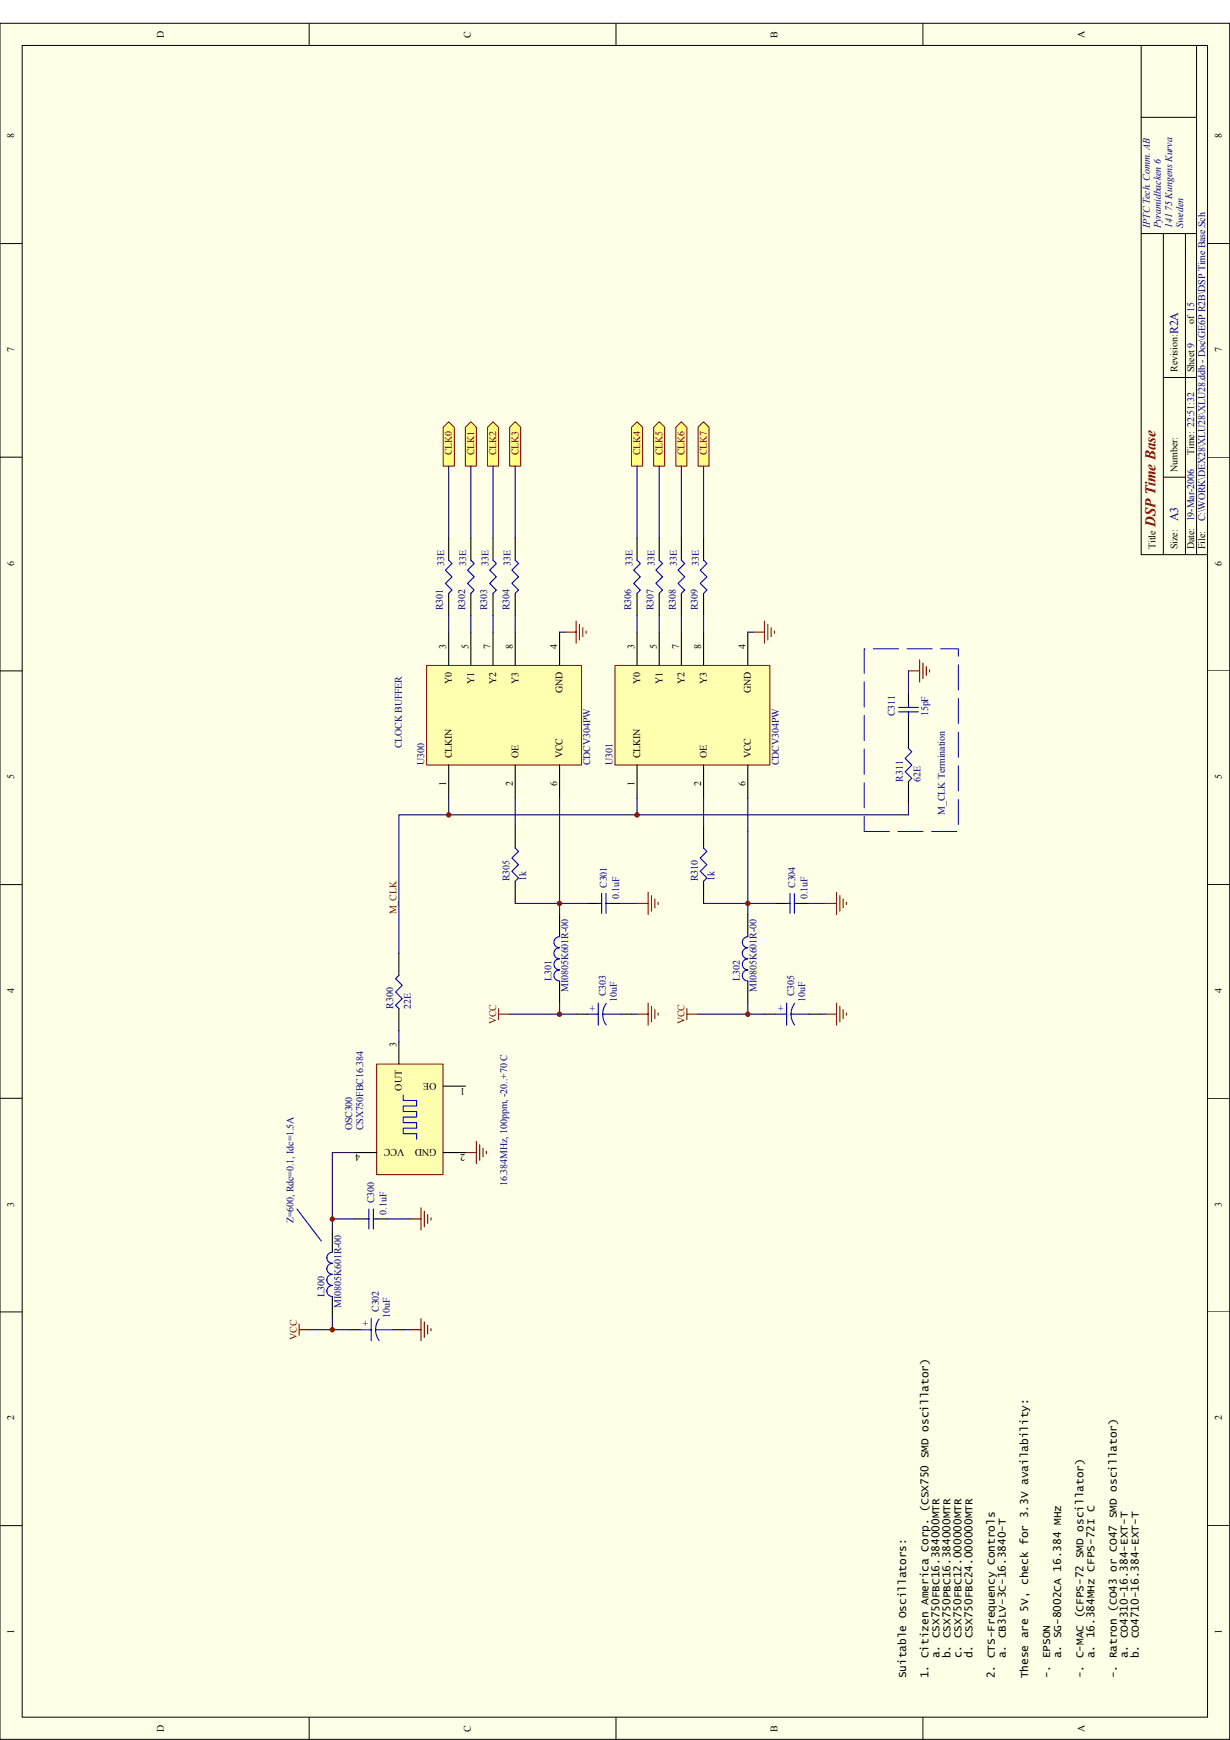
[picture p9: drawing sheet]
<svg xmlns="http://www.w3.org/2000/svg" width="297mm" height="420mm" viewBox="0 0 297 420" stroke-linecap="round" stroke-linejoin="round" font-family="sans-serif">
<path d="M0 5.6h297v414.4h-297z" fill="#ffffe8"/>
<g fill="none" stroke="#000" stroke-width=".24">
<path d="M0 5.6h297v414.4h-297zM5.4 11h286.2v403.6h-286.2zM74.7 5.6v5.4M148.8 5.6v5.4M222.9 5.6v5.4M275.6 11v17.3h13.4M289 11v122.9M275.6 28.3v105.6h16M0 58.8h5.4M275.6 56.4h13.4M280.9 56.4v77.5M286.3 56.4v77.5"/>
<path d="M291.6 58.8h5.4M280.9 91.2h8.1M0 110.4h5.4M280.9 115.2h5.4M291.6 110.4h5.4M0 162h5.4M291.6 162h5.4M0 213.6h5.4M291.6 213.6h5.4M0 265.2h5.4M291.6 265.2h5.4M0 316.8h5.4"/>
<path d="M291.6 316.8h5.4M0 368.4h5.4M291.6 368.4h5.4M74.7 414.6v5.4M148.8 414.6v5.4M222.9 414.6v5.4"/>
</g>
<path d="M85.6 294.3h2.7M91 294.3h2.6" fill="none" stroke="#000" stroke-width=".27"/>
<path d="M88.3 294.3h.8M89.1 291.9v4.8M90.2 294.3h.8M90.2 291.9v4.8" fill="none" stroke="#00f" stroke-width=".27"/>
<path d="M112.4 278.3h2.6M115 275.6v5.4M115.8 276.4v3.8M116.6 277.2v2.2M117.5 278v.6M99 294.3h2.7M101.7 291.7v5.3M102.5 292.5v3.7M103.3 293.3v2.1M104.1 294.1v.5M72.2 319.7v2.7M72.2 321.1h2.7" fill="none" stroke="#800000" stroke-width=".27"/>
<path d="M85.6 278.3h-5.3v18.7M80.3 294.3h5.3M93.6 294.3h5.4" fill="none" stroke="#000080" stroke-width=".27"/>
<path d="M91 256.9h16v26.7h-16z" fill="#ffffb0"/>
<path d="M91 256.9h16v26.7h-16z" fill="none" stroke="#800000" stroke-width=".24"/>
<path d="M96.3 251.6v5.3M85.6 278.3h5.4M107 278.3h5.4M107 262.3h5.4" fill="none" stroke="#000" stroke-width=".27"/>
<path d="M97.4 264.4v1.3h3.2v1.4h-3.2v1.3h3.2v1.3h-3.2v1.4h3.2v1.3h-3.2v1.4h3.2v1.3" fill="none" stroke="#00f" stroke-width=".27"/>
<g fill="#ffff80" stroke="#800000" stroke-width=".24">
<path d="M107 103.2l1.4-1.4 1.3 1.4v9.4h-2.7z" fill-rule="evenodd"/>
<path d="M112.4 103.2l1.3-1.4 1.3 1.4v9.4h-2.6z" fill-rule="evenodd"/>
<path d="M117.7 103.2l1.4-1.4 1.3 1.4v9.4h-2.7z" fill-rule="evenodd"/>
<path d="M123.1 103.2l1.3-1.4 1.4 1.4v9.4h-2.7z" fill-rule="evenodd"/>
</g>
<path d="M108.4 112.6v17.3M113.7 112.6v17.3M119.1 112.6v17.3M124.4 112.6v17.3M74.9 321.1h5.4" fill="none" stroke="#000080" stroke-width=".27"/>
<path d="M108.4 129.9v5.4M113.7 129.9v5.4M119.1 129.9v5.4M124.4 129.9v5.4M108.4 143.3v5.3M113.7 143.3v5.3M119.1 143.3v5.3M124.4 143.3v5.3M96.3 230.2v5.3M96.3 243.6v5.3M80.3 297v5.4M80.3 313.1v5.3" fill="none" stroke="#000" stroke-width=".27"/>
<path d="M108.4 135.3l.8 .8-1.6 1.6 1.6 1.6-1.6 1.6 1.6 1.6-.8 .8M113.7 135.3l.8 .8-1.6 1.6 1.6 1.6-1.6 1.6 1.6 1.6-.8 .8M119.1 135.3l.8 .8-1.6 1.6 1.6 1.6-1.6 1.6 1.6 1.6-.8 .8M124.4 135.3l.8 .8-1.6 1.6 1.6 1.6-1.6 1.6 1.6 1.6-.8 .8M96.3 235.5l-.8 .8 1.6 1.6-1.6 1.6 1.6 1.6-1.6 1.7 .8 .8M80.2 302.4a1.34 1.34 0 0 0-1.3 1.3 1.34 1.34 0 0 0 1.3 1.4 1.33 1.33 0 0 0-1.3 1.3 1.33 1.33 0 0 0 1.3 1.3 1.33 1.33 0 0 0-1.3 1.4 1.33 1.33 0 0 0 1.3 1.3 1.33 1.33 0 0 0-1.3 1.3 1.33 1.33 0 0 0 1.3 1.4" fill="none" stroke="#00f" stroke-width=".27"/>
<path d="M103 160.7h37.4v24h-37.4z" fill="#ffffb0"/>
<path d="M103 160.7h37.4v24h-37.4z" fill="none" stroke="#800000" stroke-width=".24"/>
<g fill="none" stroke="#000" stroke-width=".27">
<path d="M108.4 152.6v8.1M113.7 152.6v8.1M119.1 152.6v8.1M124.4 152.6v8.1M135.1 152.6v8.1M108.4 184.7v8.1M124.4 184.7v8.1M124.4 199.4v5.4M135.1 184.7v8.1M124.4 212.8v5.4M141.8 218.2h2.7M147.2 218.2h2.6"/>
<path d="M135.1 220.8v5.4M135.1 236.9v5.3M139.1 244.9h2.7M149.8 244.9h2.7M84.3 321.1h2.7M95 321.1h2.7"/>
</g>
<g fill="none" stroke="#00f" stroke-width=".27">
<path d="M124.4 204.8l.8 .8-1.6 1.6 1.6 1.6-1.6 1.6 1.6 1.6-.8 .8M144.5 218.2h.8M145.3 215.7v4.8M146.3 218.2h.9M146.3 215.7v4.8M135.1 226.2a1.32 1.32 0 0 0-1.3 1.3 1.32 1.32 0 0 0 1.3 1.3M135.1 228.9a1.32 1.32 0 0 0-1.3 1.3 1.32 1.32 0 0 0 1.3 1.3 1.34 1.34 0 0 0-1.3 1.4 1.34 1.34 0 0 0 1.3 1.3M135.1 234.2a1.32 1.32 0 0 0-1.3 1.3 1.32 1.32 0 0 0 1.3 1.4M141.8 244.9h2.7M144.5 242.2v5.4M145.5 244.9h4.3M146.4 242.3a4.3 4.3 0 0 0 0 5.2"/>
<path d="M71.7 291.9l5.9 7.8M89.6 318.4v5.4M91.6 318.5a4.4 4.4 0 0 0 0 5.2M87 321.1h2.6M90.7 321.1h4.3"/>
</g>
<g fill="none" stroke="#000080" stroke-width=".27">
<path d="M108.4 148.6v4M113.7 148.6v4M119.1 148.6v4M124.4 148.6v4M135.1 152.6h1.4M135.1 218.2h6.7M149.8 218.2h4M96.3 248.9v2.7M135.1 242.2v2.7h-12M135.1 244.9h4M152.5 244.9h1.3M80.3 318.4v2.7h4"/>
<path d="M97.7 321.1h1.3"/>
</g>
<g fill="none" stroke="#800000" stroke-width=".27">
<path d="M136.5 152.6h2.6M139.1 150v5.3M139.9 150.8v3.7M140.7 151.6v2.1M141.5 152.4v.5M153.8 218.2h2.7M156.5 215.5v5.3M157.3 216.3v3.7M158.1 217.1v2.1M158.9 217.9v.5M120.4 243.6v2.6M120.4 244.9h2.7"/>
<path d="M153.8 244.9h2.7M156.5 242.2v5.4M157.3 243v3.8M158.1 243.8v2.1M158.9 244.6v.5M101.7 318.4v5.4M102.5 319.2v3.8M99 321.1h2.7M103.3 320v2.1M104.1 320.8v.5"/>
</g>
<g fill="#ffff80" stroke="#800000" stroke-width=".24">
<path d="M152.5 103.2l1.3-1.4 1.4 1.4v9.4h-2.7z" fill-rule="evenodd"/>
<path d="M157.9 103.2l1.3-1.4 1.3 1.4v9.4h-2.6z" fill-rule="evenodd"/>
<path d="M163.2 103.2l1.3-1.4 1.4 1.4v9.4h-2.7z" fill-rule="evenodd"/>
<path d="M168.6 103.2l1.3-1.4 1.3 1.4v9.4h-2.6z" fill-rule="evenodd"/>
</g>
<path d="M153.8 112.6v17.3M159.2 112.6v17.3M164.5 112.6v17.3M169.9 112.6v17.3" fill="none" stroke="#000080" stroke-width=".27"/>
<path d="M153.8 129.9v5.4M159.2 129.9v5.4M164.5 129.9v5.4M169.9 129.9v5.4M153.8 143.3v5.3M159.2 143.3v5.3M164.5 143.3v5.3M169.9 143.3v5.3" fill="none" stroke="#000" stroke-width=".27"/>
<path d="M153.8 135.3l.8 .8-1.6 1.6 1.6 1.6-1.6 1.6 1.6 1.6-.8 .8M159.2 135.3l.8 .8-1.6 1.6 1.6 1.6-1.6 1.6 1.6 1.6-.8 .8M164.5 135.3l.9 .8-1.7 1.6 1.7 1.6-1.7 1.6 1.7 1.6-.9 .8M169.9 135.3l.8 .8-1.6 1.6 1.6 1.6-1.6 1.6 1.6 1.6-.8 .8" fill="none" stroke="#00f" stroke-width=".27"/>
<path d="M148.5 160.7h37.4v24h-37.4z" fill="#ffffb0"/>
<path d="M148.5 160.7h37.4v24h-37.4z" fill="none" stroke="#800000" stroke-width=".24"/>
<g fill="none" stroke="#000" stroke-width=".27">
<path d="M153.8 152.6v8.1M159.2 152.6v8.1M164.5 152.6v8.1M169.9 152.6v8.1M180.6 152.6v8.1M219.4 167.4v2.6M219.4 172.7v8M153.8 184.7v8.1M169.9 184.7v8.1M169.9 199.4v5.4M180.6 184.7v8.1M219.4 188.7v5.4"/>
<path d="M169.9 212.8v5.4M187.3 218.2h2.7M192.6 218.2h2.7M180.6 220.8v5.4M180.6 236.9v5.3M184.6 244.9h2.7M195.3 244.9h2.7"/>
</g>
<g fill="none" stroke="#800000" stroke-width=".27">
<path d="M181.9 152.6h2.7M184.6 150v5.3M185.4 150.8v3.7M186.2 151.6v2.1M187 152.4v.5M222.1 159.3v5.4M219.4 162h2.7M222.9 160.1v3.8M223.7 160.9v2.2M224.5 161.7v.6M199.3 218.2h2.7M202 215.5v5.3"/>
<path d="M202.8 216.3v3.7M203.6 217.1v2.1M204.4 217.9v.5M165.9 243.6v2.6M165.9 244.9h2.7M199.3 244.9h2.7M202 242.2v5.4M202.8 243v3.8M203.6 243.8v2.1M204.4 244.6v.5"/>
</g>
<g fill="none" stroke="#000080" stroke-width=".27">
<path d="M153.8 148.6v4M159.2 148.6v4M164.5 148.6v4M169.9 148.6v4M180.6 152.6h1.3M219.4 162v5.4M108.4 192.8v4M124.4 192.8v6.6M135.1 192.8v28M153.8 192.8v4M169.9 192.8v6.6M180.6 192.8v28"/>
<path d="M219.4 194.1v2.7h-123.1v33.4M124.4 218.2h10.7M169.9 218.2h17.4M195.3 218.2h4M180.6 242.2v2.7h-12M180.6 244.9h4M198 244.9h1.3"/>
</g>
<g fill="none" stroke="#00f" stroke-width=".27">
<path d="M217 171.9h4.8M217 170.8h4.8M219.4 170v.8M219.4 171.9v.8M219.4 180.7l.8 .8-1.6 1.6 1.6 1.6-1.6 1.6 1.6 1.6-.8 .8M169.9 204.8l.8 .8-1.6 1.6 1.6 1.6-1.6 1.6 1.6 1.6-.8 .8M190 218.2h.8M190.8 215.7v4.8M191.8 218.2h.8M191.8 215.7v4.8M180.6 226.2a1.32 1.32 0 0 0-1.3 1.3 1.32 1.32 0 0 0 1.3 1.3M180.6 228.9a1.32 1.32 0 0 0-1.3 1.3 1.32 1.32 0 0 0 1.3 1.3 1.34 1.34 0 0 0-1.3 1.4 1.34 1.34 0 0 0 1.3 1.3"/>
<path d="M180.6 234.2a1.32 1.32 0 0 0-1.3 1.3 1.32 1.32 0 0 0 1.3 1.4M187.3 244.9h2.7M190 242.2v5.4M191 244.9h4.3M191.9 242.3a4.3 4.3 0 0 0 0 5.2"/>
</g>
<g fill="#800000" stroke="#800000" stroke-width=".24">
<circle cx="80.3" cy="294.4" r=".52"/>
<circle cx="80.3" cy="321.1" r=".52"/>
<circle cx="135.1" cy="244.9" r=".53"/>
<circle cx="180.6" cy="244.9" r=".53"/>
<circle cx="135.1" cy="218.2" r=".53"/>
<circle cx="180.6" cy="218.2" r=".53"/>
<circle cx="108.3" cy="196.8" r=".53"/>
<circle cx="153.8" cy="196.8" r=".53"/>
</g>
<path d="M208.7 200.8h22.7v-44.1h-22.7v44.1" fill="none" stroke="#00f" stroke-width=".24" stroke-dasharray="6.1 2"/>
<text font-size="3.6" fill="#800000" x="279.1" y="127.2" transform="rotate(-90 279.1 127.2)">DSP Time Base</text>
<g font-size="2.9" fill="#000080">
<text x="284.5" y="80.7" transform="rotate(-90 284.5 80.7)">R2A</text>
<text x="284.5" y="125.9" transform="rotate(-90 284.5 125.9)">A3</text>
</g>
<g font-size="2.7">
<text x="226.9" y="400.5" transform="rotate(-90 226.9 400.5)">a. CSX750FBC16.384000MTR</text>
<text x="229.5" y="400.5" transform="rotate(-90 229.5 400.5)">b. CSX750PBC16.384000MTR</text>
<text x="232.2" y="400.5" transform="rotate(-90 232.2 400.5)">c. CSX750FBC12.000000MTR</text>
<text x="234.9" y="400.5" transform="rotate(-90 234.9 400.5)">d. CSX750FBC24.000000MTR</text>
<text x="242.9" y="400.5" transform="rotate(-90 242.9 400.5)">a. CB3LV-3C-16.3840-T</text>
<text x="256.3" y="400.5" transform="rotate(-90 256.3 400.5)">a. SG-8002CA 16.384 MHz</text>
<text x="264.3" y="400.5" transform="rotate(-90 264.3 400.5)">a. 16.384MHz CFPS-72I C</text>
<text x="272.4" y="400.5" transform="rotate(-90 272.4 400.5)">a. CO4310-16.384-EXT-T</text>
<text x="275" y="400.5" transform="rotate(-90 275 400.5)">b. CO4710-16.384-EXT-T</text>
<text x="218.8" y="405.3" transform="rotate(-90 218.8 405.3)">Suitable Oscillators:</text>
<text x="224.2" y="405.3" transform="rotate(-90 224.2 405.3)">1. Citizen America Corp. (CSX750 SMD oscillator)</text>
<text x="240.2" y="405.3" transform="rotate(-90 240.2 405.3)">2. CTS-Frequency Controls</text>
<text x="248.3" y="405.3" transform="rotate(-90 248.3 405.3)">These are 5V, check for 3.3V availability:</text>
<text x="253.6" y="405.3" transform="rotate(-90 253.6 405.3)">-. EPSON</text>
<text x="261.6" y="405.3" transform="rotate(-90 261.6 405.3)">-. C-MAC (CFPS-72 SMD oscillator)</text>
<text x="269.7" y="405.3" transform="rotate(-90 269.7 405.3)">-. Ratron (CO43 or CO47 SMD oscillator)</text>
</g>
<g font-size="2.4">
<text x="39.6" y="9.1" transform="rotate(-90 39.6 9.1)">D</text>
<text x="113.7" y="9.1" transform="rotate(-90 113.7 9.1)">C</text>
<text x="187.8" y="9.1" transform="rotate(-90 187.8 9.1)">B</text>
<text x="261.9" y="9.1" transform="rotate(-90 261.9 9.1)">A</text>
<text x="3.4" y="33.4" transform="rotate(-90 3.4 33.4)">8</text>
<text x="295.1" y="33.4" transform="rotate(-90 295.1 33.4)">8</text>
<text x="288.4" y="78.3" transform="rotate(-90 288.4 78.3)">of 15</text>
<text x="3.4" y="85" transform="rotate(-90 3.4 85)">7</text>
<text x="284.4" y="89.8" transform="rotate(-90 284.4 89.8)">Revision:</text>
<text x="288.4" y="89.8" transform="rotate(-90 288.4 89.8)">Sheet 9</text>
<text x="295.1" y="85" transform="rotate(-90 295.1 85)">7</text>
<text x="284.4" y="113.9" transform="rotate(-90 284.4 113.9)">Number:</text>
<text x="288.4" y="109.9" transform="rotate(-90 288.4 109.9)">Time: 22:51:32</text>
<text x="3.4" y="136.6" transform="rotate(-90 3.4 136.6)">6</text>
<text x="279" y="132.6" transform="rotate(-90 279 132.6)">Title</text>
<text x="284.4" y="132.6" transform="rotate(-90 284.4 132.6)">Size:</text>
<text x="288.4" y="132.6" transform="rotate(-90 288.4 132.6)">Date: 19-Mar-2006</text>
<text x="291.1" y="132.6" transform="rotate(-90 291.1 132.6)">File:</text>
<text x="295.1" y="136.6" transform="rotate(-90 295.1 136.6)">6</text>
<text x="107.8" y="156.7" transform="rotate(-90 107.8 156.7)">3</text>
<text x="113.1" y="156.7" transform="rotate(-90 113.1 156.7)">5</text>
<text x="118.5" y="156.7" transform="rotate(-90 118.5 156.7)">7</text>
<text x="123.8" y="156.7" transform="rotate(-90 123.8 156.7)">8</text>
<text x="134.5" y="156.7" transform="rotate(-90 134.5 156.7)">4</text>
<text x="153.3" y="156.7" transform="rotate(-90 153.3 156.7)">3</text>
<text x="158.6" y="156.7" transform="rotate(-90 158.6 156.7)">5</text>
<text x="164" y="156.7" transform="rotate(-90 164 156.7)">7</text>
<text x="169.3" y="156.7" transform="rotate(-90 169.3 156.7)">8</text>
<text x="180" y="156.7" transform="rotate(-90 180 156.7)">4</text>
<text x="109.1" y="165.2" transform="rotate(-90 109.1 165.2)">Y0</text>
<text x="114.5" y="165.2" transform="rotate(-90 114.5 165.2)">Y1</text>
<text x="119.8" y="165.2" transform="rotate(-90 119.8 165.2)">Y2</text>
<text x="125.2" y="165.2" transform="rotate(-90 125.2 165.2)">Y3</text>
<text x="135.9" y="167.4" transform="rotate(-90 135.9 167.4)">GND</text>
<text x="154.6" y="165.2" transform="rotate(-90 154.6 165.2)">Y0</text>
<text x="160" y="165.2" transform="rotate(-90 160 165.2)">Y1</text>
<text x="165.3" y="165.2" transform="rotate(-90 165.3 165.2)">Y2</text>
<text x="170.7" y="165.2" transform="rotate(-90 170.7 165.2)">Y3</text>
<text x="181.4" y="167.4" transform="rotate(-90 181.4 167.4)">GND</text>
<text x="109.1" y="183.1" transform="rotate(-90 109.1 183.1)">CLKIN</text>
<text x="125.2" y="183.1" transform="rotate(-90 125.2 183.1)">OE</text>
<text x="135.9" y="183.1" transform="rotate(-90 135.9 183.1)">VCC</text>
<text x="154.6" y="183.1" transform="rotate(-90 154.6 183.1)">CLKIN</text>
<text x="170.7" y="183.1" transform="rotate(-90 170.7 183.1)">OE</text>
<text x="181.4" y="183.1" transform="rotate(-90 181.4 183.1)">VCC</text>
<text x="3.4" y="188.2" transform="rotate(-90 3.4 188.2)">5</text>
<text x="107.8" y="189.8" transform="rotate(-90 107.8 189.8)">1</text>
<text x="123.8" y="189.8" transform="rotate(-90 123.8 189.8)">2</text>
<text x="134.5" y="189.8" transform="rotate(-90 134.5 189.8)">6</text>
<text x="153.3" y="189.8" transform="rotate(-90 153.3 189.8)">1</text>
<text x="169.3" y="189.8" transform="rotate(-90 169.3 189.8)">2</text>
<text x="180" y="189.8" transform="rotate(-90 180 189.8)">6</text>
<text x="295.1" y="188.2" transform="rotate(-90 295.1 188.2)">5</text>
<text x="3.4" y="239.8" transform="rotate(-90 3.4 239.8)">4</text>
<text x="295.1" y="239.8" transform="rotate(-90 295.1 239.8)">4</text>
<text x="95.7" y="252.9" transform="rotate(-90 95.7 252.9)">3</text>
<text x="97.1" y="263.3" transform="rotate(-90 97.1 263.3)">OUT</text>
<text x="105.4" y="261.4" transform="rotate(-180 105.4 261.4)">OE</text>
<text x="112.4" y="262.7" transform="rotate(-180 112.4 262.7)">1</text>
<text x="87" y="278.8" transform="rotate(-180 87 278.8)">4</text>
<text x="97.7" y="277.4" transform="rotate(-180 97.7 277.4)">VCC</text>
<text x="105.4" y="277.4" transform="rotate(-180 105.4 277.4)">GND</text>
<text x="112.4" y="278.8" transform="rotate(-180 112.4 278.8)">2</text>
<text x="3.4" y="291.4" transform="rotate(-90 3.4 291.4)">3</text>
<text x="295.1" y="291.4" transform="rotate(-90 295.1 291.4)">3</text>
<text x="3.4" y="343" transform="rotate(-90 3.4 343)">2</text>
<text x="295.1" y="343" transform="rotate(-90 295.1 343)">2</text>
<text x="3.4" y="394.6" transform="rotate(-90 3.4 394.6)">1</text>
<text x="295.1" y="394.6" transform="rotate(-90 295.1 394.6)">1</text>
<text x="39.6" y="418.1" transform="rotate(-90 39.6 418.1)">D</text>
<text x="113.7" y="418.1" transform="rotate(-90 113.7 418.1)">C</text>
<text x="187.8" y="418.1" transform="rotate(-90 187.8 418.1)">B</text>
<text x="261.9" y="418.1" transform="rotate(-90 261.9 418.1)">A</text>
</g>
<g font-size="2.4" fill="#000080">
<text x="277.7" y="55.1" transform="rotate(-90 277.7 55.1)">IPTC Tech. Comm. AB</text>
<text x="280.4" y="55.1" transform="rotate(-90 280.4 55.1)">Pyramidbacken 6</text>
<text x="283" y="55.1" transform="rotate(-90 283 55.1)">141 75 Kungens Kurva</text>
<text x="285.7" y="55.1" transform="rotate(-90 285.7 55.1)">Sweden</text>
<text x="291.1" y="125.9" transform="rotate(-90 291.1 125.9)">C:\WORK\DEX28\XLU28\XLU28.ddb - Doc\GE6P R2B\DSP Time Base.Sch</text>
<text x="107.3" y="136.6" transform="rotate(-90 107.3 136.6)">33E</text>
<text x="112.6" y="136.6" transform="rotate(-90 112.6 136.6)">33E</text>
<text x="117.9" y="136.6" transform="rotate(-90 117.9 136.6)">33E</text>
<text x="123.3" y="136.6" transform="rotate(-90 123.3 136.6)">33E</text>
<text x="152.7" y="136.6" transform="rotate(-90 152.7 136.6)">33E</text>
<text x="158.1" y="136.6" transform="rotate(-90 158.1 136.6)">33E</text>
<text x="163.4" y="136.6" transform="rotate(-90 163.4 136.6)">33E</text>
<text x="168.8" y="136.6" transform="rotate(-90 168.8 136.6)">33E</text>
<text x="107" y="147.3" transform="rotate(-90 107 147.3)">R301</text>
<text x="112.3" y="147.3" transform="rotate(-90 112.3 147.3)">R302</text>
<text x="117.7" y="147.3" transform="rotate(-90 117.7 147.3)">R303</text>
<text x="123" y="147.3" transform="rotate(-90 123 147.3)">R304</text>
<text x="152.5" y="147.3" transform="rotate(-90 152.5 147.3)">R306</text>
<text x="157.8" y="147.3" transform="rotate(-90 157.8 147.3)">R307</text>
<text x="163.2" y="147.3" transform="rotate(-90 163.2 147.3)">R308</text>
<text x="168.5" y="147.3" transform="rotate(-90 168.5 147.3)">R309</text>
<text x="216.1" y="173" transform="rotate(-90 216.1 173)">C311</text>
<text x="224.2" y="173" transform="rotate(-90 224.2 173)">15pF</text>
<text x="97.1" y="180.7" transform="rotate(-90 97.1 180.7)">CLOCK BUFFER</text>
<text x="102.4" y="184.7" transform="rotate(-90 102.4 184.7)">U300</text>
<text x="142.6" y="184.7" transform="rotate(-90 142.6 184.7)">CDCV304PW</text>
<text x="147.9" y="184.7" transform="rotate(-90 147.9 184.7)">U301</text>
<text x="188" y="184.7" transform="rotate(-90 188 184.7)">CDCV304PW</text>
<text x="218" y="188.7" transform="rotate(-90 218 188.7)">R311</text>
<text x="222.3" y="188.7" transform="rotate(-90 222.3 188.7)">62E</text>
<text x="228.2" y="196.8" transform="rotate(-90 228.2 196.8)">M_CLK Termination</text>
<text x="123" y="212.8" transform="rotate(-90 123 212.8)">R305</text>
<text x="127" y="212.8" transform="rotate(-90 127 212.8)">1k</text>
<text x="146.6" y="214.4" transform="rotate(-90 146.6 214.4)">C301</text>
<text x="168.5" y="212.8" transform="rotate(-90 168.5 212.8)">R310</text>
<text x="172.5" y="212.8" transform="rotate(-90 172.5 212.8)">1k</text>
<text x="192.1" y="214.4" transform="rotate(-90 192.1 214.4)">C304</text>
<text x="149.5" y="217.1" transform="rotate(-90 149.5 217.1)">0.1uF</text>
<text x="195" y="217.1" transform="rotate(-90 195 217.1)">0.1uF</text>
<text x="133.2" y="236.9" transform="rotate(-90 133.2 236.9)">L301</text>
<text x="137.2" y="239.5" transform="rotate(-90 137.2 239.5)">MI0805K601R-00</text>
<text x="178.7" y="236.9" transform="rotate(-90 178.7 236.9)">L302</text>
<text x="182.7" y="239.5" transform="rotate(-90 182.7 239.5)">MI0805K601R-00</text>
<text x="94.9" y="243.6" transform="rotate(-90 94.9 243.6)">R300</text>
<text x="99.2" y="243.6" transform="rotate(-90 99.2 243.6)">22E</text>
<text x="143.9" y="244.1" transform="rotate(-90 143.9 244.1)">+</text>
<text x="146.3" y="240.6" transform="rotate(-90 146.3 240.6)">C303</text>
<text x="149" y="241.9" transform="rotate(-90 149 241.9)">10uF</text>
<text x="189.4" y="244.1" transform="rotate(-90 189.4 244.1)">+</text>
<text x="191.8" y="240.6" transform="rotate(-90 191.8 240.6)">C305</text>
<text x="194.5" y="241.9" transform="rotate(-90 194.5 241.9)">10uF</text>
<text x="85" y="273" transform="rotate(-90 85 273)">OSC300</text>
<text x="87.7" y="273" transform="rotate(-90 87.7 273)">CSX750FBC16.384</text>
<text x="122.5" y="286.3" transform="rotate(-90 122.5 286.3)">16.384MHz, 100ppm, -20..+70 C</text>
<text x="90.4" y="290.6" transform="rotate(-90 90.4 290.6)">C300</text>
<text x="93.3" y="293.3" transform="rotate(-90 93.3 293.3)">0.1uF</text>
<text x="70.9" y="295.4" transform="rotate(-90 70.9 295.4)">Z=600, Rdc=0.1, Idc=1.5A</text>
<text x="78.4" y="313.1" transform="rotate(-90 78.4 313.1)">L300</text>
<text x="82.4" y="315.7" transform="rotate(-90 82.4 315.7)">MI0805K601R-00</text>
<text x="91.5" y="316.8" transform="rotate(-90 91.5 316.8)">C302</text>
<text x="89" y="320.3" transform="rotate(-90 89 320.3)">+</text>
<text x="94.1" y="318.1" transform="rotate(-90 94.1 318.1)">10uF</text>
</g>
<g font-size="2.4" fill="#800000">
<text x="109.1" y="109.9" transform="rotate(-90 109.1 109.9)">CLK0</text>
<text x="114.5" y="109.9" transform="rotate(-90 114.5 109.9)">CLK1</text>
<text x="119.8" y="109.9" transform="rotate(-90 119.8 109.9)">CLK2</text>
<text x="125.2" y="109.9" transform="rotate(-90 125.2 109.9)">CLK3</text>
<text x="154.6" y="109.9" transform="rotate(-90 154.6 109.9)">CLK4</text>
<text x="160" y="109.9" transform="rotate(-90 160 109.9)">CLK5</text>
<text x="165.3" y="109.9" transform="rotate(-90 165.3 109.9)">CLK6</text>
<text x="170.7" y="109.9" transform="rotate(-90 170.7 109.9)">CLK7</text>
<text x="95.7" y="220.8" transform="rotate(-90 95.7 220.8)">M_CLK</text>
<text x="119.8" y="247.3" transform="rotate(-90 119.8 247.3)">VCC</text>
<text x="165.3" y="247.3" transform="rotate(-90 165.3 247.3)">VCC</text>
<text x="71.7" y="323.5" transform="rotate(-90 71.7 323.5)">VCC</text>
</g>
</svg>
